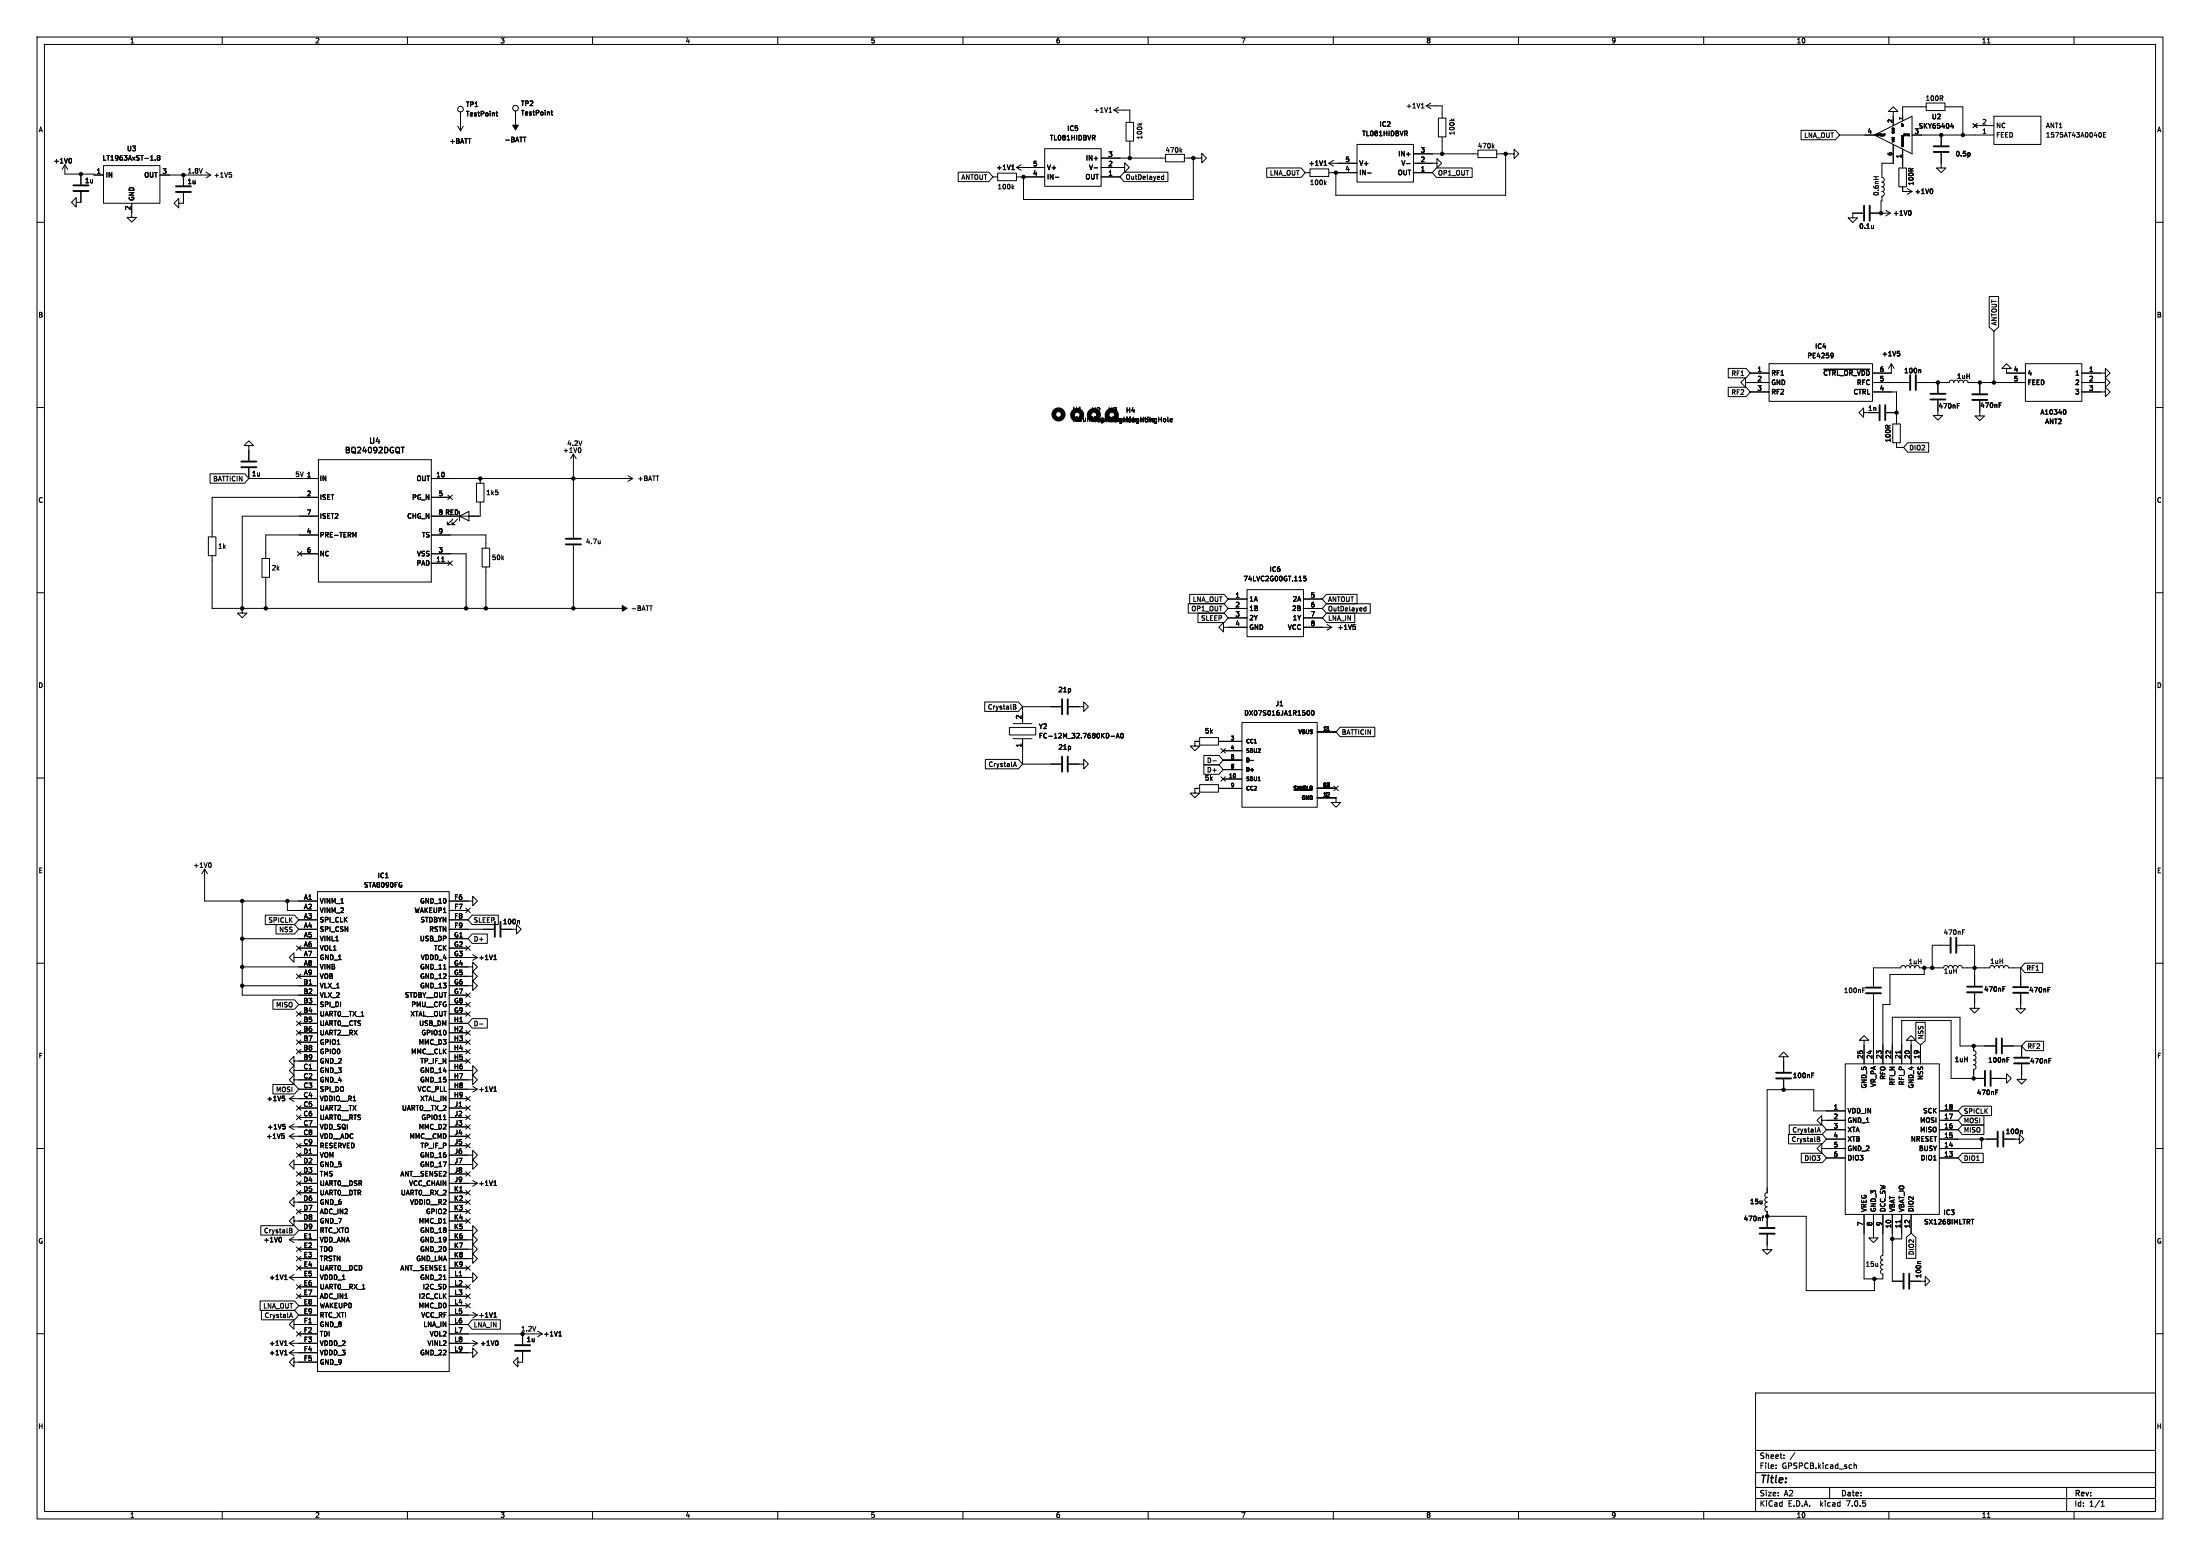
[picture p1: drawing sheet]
<svg xmlns="http://www.w3.org/2000/svg" width="594mm" height="420mm" viewBox="0 0 594 420" stroke-linecap="round" stroke-linejoin="round" font-family="sans-serif">
<g fill="none" stroke="#000" stroke-width=".27">
<path d="M10 10h574v400h-574zM12 12h570v396h-570zM60 10v2M110 10v2M160 10v2M210 10v2M260 10v2M310 10v2M360 10v2M410 10v2M460 10v2M510 10v2"/>
<path d="M536.6 11.6h.7M560 10v2M123.6 34l.7 1.3M124.3 30.2v5.1M125.1 34l-.8 1.3M133.9 30.5h.5M134.1 30v1.1l.3 .2M139.2 30v5.1M141.3 37h.7M148.8 30.2h.4M148.9 29.8v1.1l.3 .2M295.2 37.2l.5 .6"/>
<path d="M295.6 36.6v.5M299.4 30.3h.8M299.7 29.2l.1-.2v1.3M300.7 29.7h4.4v3.3M300.7 29.7l1.3 .8M302 29l-1.3 .7M304 33h2.1v5.1h-2.1zM305.1 38.1v4.6M307.5 33.2l.4 .5M308.3 33.2l-.5 .4M366.4 39h15.2v10.1h-15.2zM379.6 36l.4 .6"/>
<path d="M379.9 35.5v.4M383.8 29.2h.7M384 28.1l.1-.2v1.3M385.1 28.6l1.2 .7M385.1 28.6h4.3v3.3M386.3 27.8l-1.2 .8M388.4 31.9h2v5.1h-2zM389.4 37v4.5M391.8 32.1l.5 .5M392.6 32.1l-.5 .4M403.1 39.5l.3 .4M403.4 39.1l-.5 .5"/>
<path d="M486.3 35.2h9.3l1.1 1.2-1.1 1.3h-9.3zM496.7 36.4h9.4M506.1 36.4l10.2-5v10.1zM511.2 39v5.1h-3.1v3.8l.5 .2 .2 .4-.2 .5-.5 .1 .6 .5-.1 .6-.5 .2 .5 .2 .1 .6-.2 .3-.4 .2 .5 .2 .2 .4-.2 .5-.5 .2v1.2h-.2v3.3M511.2 30.1h1.2l-1.2-1.3-1.3 1.3h1.3v3.8M516.3 36.4h22.1M520.1 27.8h5v2h-5zM520.1 28.8h-6.4v3.8M524.1 36.4v2.8M525.1 28.8h4.9v7.6M526.7 34.2h.8M527.3 33.8v.8"/>
<path d="M532.7 33.3l1.2 1.2M533.3 33.9h5.1M533.9 33.3l-1.2 1.2M538.4 31.4h12.7v7.6h-12.7zM567.2 35.8l.2 .4-.2 .8M567.9 36.4h.5M568.5 35.8h-.6v1.2h.6M10 60h2M17.5 44.5l-.7 1.2M17.5 44.5v2.5h7.9v.2h2.5M17.5 44.5l.8 1.2M19.1 42.8l.2 .4-.2 .8"/>
<path d="M21.8 51.8v2.8h-1.2v1.3l-1.3-1.3 1.3-1.3v1.3M21.8 47v2.8M27.9 44.7h15.3v10.2h-15.3zM35.6 54.9v3.8h1.2l-1.2 1.2-1.3-1.2h1.3M41.9 43.1v.2M42.5 42.3l.2 .2M42.5 42.2v.1M42.5 42.2l.2-.2 .5 .2M42.7 42.5l-.2 .3 .2 .5 .5-.3-.3-.5M42.7 42.5h.2M43.2 47.2h13.7M43.2 42.2v.1"/>
<path d="M43.2 42.3l-.3 .2M49.5 52.1v2.8h-1.2v1.2l-1.3-1.2 1.3-1.3v1.3M49.5 47.2v2.8M55.6 46.5l1.3 .7M56.9 47.2l-1.3 .8M61.9 46.6h.6M62.3 47l.3 .3-.3 .5M258.7 46.5h8.3l1.1 1.3-1.1 1.2h-8.3zM268.1 47.8h1.3M269.4 46.7h5v2.1h-5zM273.2 45.8h.7M273.4 50.5l.4 .5"/>
<path d="M273.4 44.7l.1-.2v1.3M273.8 50.2l-.5 .4M274.4 47.8h7.7M274.4 45.2l1.3 .8M274.4 45.2h7.7M275.7 44.5l-1.3 .7M282.1 40.1h15.2v10.2h-15.2zM284.9 47.8h1M295.4 45.3h1M297.3 45.2h6.4v1.3l1.2-1.3-1.2-1.3v1.3M297.3 47.8h5.1M297.3 42.7h17.4"/>
<path d="M303.5 46.5h11.8v2.5h-11.8l-1.1-1.2zM313.7 48.3l.5 .1M314.2 47.2v1.2M314.2 47.6l-.5 .1M314.7 41.7h5.1v2h-5.1zM318.7 40.6l.4 .5M319.1 40.2l-.5 .5M319.8 42.7h4.7v1.2l1.3-1.2-1.3-1.3v1.3M322.2 42.7v11.1h-45.8v-6M342 45.3h9.3l1.1 1.3-1.1 1.3h-9.3zM352.4 46.6h1.3M353.7 45.6h5.1v2h-5.1z"/>
<path d="M357.5 44.6h.7M357.7 49.4l.4 .5M357.7 43.6l.1-.2v1.2M358.1 49l-.5 .5M358.8 46.6h7.6M358.8 44.1l1.2 .7M358.8 44.1h7.6M360 43.3l-1.2 .8M369.2 46.7h1M379.8 44.2h.9M381.6 44.1h6.4v1.2l1.3-1.2-1.3-1.3v1.3M381.6 46.6h5.1"/>
<path d="M381.6 41.5h17.4M387.8 45.3h9.7v2.6h-9.7l-1.1-1.3zM399 40.5h5.1v2h-5.1zM404.1 41.5h4.7v1.3l1.3-1.3-1.3-1.2v1.2M406.5 41.5v11.2h-45.8v-6.1M503 57.5h-2.7v1.3h-1.3l1.3 1.3 1.2-1.3h-1.2M505.1 57.5h5.3M505.9 47.7h1.3M506.5 47.7v.7M509.1 56.8l1.3 .7M510.4 57.5l-1.3 .8M512.7 45.3h2v5.1h-2z"/>
<path d="M513.7 40.3v5M513.7 50.4v1.3h2.6M515 50.9l1.3 .8M515.8 56.9l.2 .4-.2 .7M516.3 51.7l-1.3 .8M521.7 51.1l.2 .4-.2 .7M524.1 41.3v4h-1.2l1.2 1.3 1.3-1.3h-1.3M531.9 41.4v.6M582 60h2M466.6 99.4h4.9l1.1 1.3-1.1 1.3h-4.9zM477.6 98.2h28v10.1h-28zM492.4 99.7h12.5"/>
<path d="M494.8 95.3l.2 .3-.2 .9M495 95.9l-.2 .2M510.7 98.2l-.8 1.2M510.7 98.2v2.5h-5.1M510.7 98.2l.7 1.2M512.3 94.8h.6M512.7 95.3l.3 .2-.3 .6M518.4 99.8l.2 .2v.7M537.1 80h2.5v8.3l-1.2 1.1-1.3-1.1zM538.4 89.4v13.9M541.8 99.4h1.3l-1.3-1.2-1.3 1.2h1.3v1.3h5.1M546.9 98.2h15.2v10.1h-15.2z"/>
<path d="M10 110h2M315.4 113.8l.1 .1M315.9 113.4l.6-.1v-.2l-.4-.1-.2 .2 .1 .6h.5M466.6 104.5h4.9l1.1 1.3-1.1 1.3h-4.9zM471.3 103.3v-1.3l-1.3 1.3 1.3 1.2v-1.2h6.3M472.6 100.7h5M472.6 105.8h5M503.2 111.4v-1.3l-1.3 1.3 1.3 1.2v-1.2h4M505.6 103.3h9.9M505.6 105.8h6.5v8.6M509.3 111.4h2.8M511 114.4h2.1v5.1h-2.1z"/>
<path d="M512.1 119.5v1.3h1.9M515.1 119.5h5.7v2.5h-5.7l-1.1-1.2zM517.5 103.3h8.8l.2-.5 .4-.2 .5 .2 .2 .5 .1-.5 .5-.2 .4 .2 .2 .5 .2-.5 .5-.2 .4 .2 .2 .5 .2-.5 .4-.2 .5 .2 .2 .5h15.5M523.2 108.1v4h1.3l-1.3 1.3-1.2-1.3h1.2M523.2 103.3v2.7M528.5 108.9h.6M534.5 108.2v4.1h1.3l-1.3 1.2-1.2-1.2h1.2M534.5 103.3v2.9M539.8 108.7h.6M557.4 110.6a.68 .68 0 0 1 .4 .6 .68 .68 0 0 1-.4 .6M562.1 105.8h6.4v-1.3l1.2 1.3-1.2 1.3v-1.3M562.1 103.3h6.4v-1.3l1.2 1.3-1.2 1.2v-1.2"/>
<path d="M562.1 100.7h6.4v-1.3l1.2 1.3-1.2 1.3v-1.3M582 110h2M56.7 127.9h9.4l1.1 1.3-1.1 1.2h-9.4zM67.2 120.3h1.3l-1.3-1.3-1.3 1.3h1.3v4M67.2 129.2h18.8M67.2 126.4v2.8M86 139.3h-20.6v26.2h1.3l-1.3 1.3-1.3-1.3h1.3M86 124.1h30.5v33h-30.5zM86 134.2h-28.7v10.7M108.3 120.7h.9M116.5 129.2h54.3M116.5 134.2h5"/>
<path d="M116.5 139.3h5M120.9 133.6l1.2 1.2M122.1 133.6l-1.2 1.2M124.1 139.3l2.5-1.3v2.6zM124.1 138v2.6M128.7 130.4h2v5.1h-2zM129.7 135.5v3.8h-5.6M129.7 129.2v1.2M154.8 122.6l-.7 1.2M154.8 122.6v22.6M154.8 122.6l.8 1.2M156.7 121l.2 .6-.2 .5"/>
<path d="M169.5 128.4l1.3 .8M170.8 129.2l-1.3 .7M10 160h2M56.3 144.9h2v5.1h-2zM57.3 150v14.2h112M70.7 150.7h2.1v5.1h-2.1zM71.8 155.8v8.4M80.3 148.9l1.2 1.2M80.9 149.5h5.1M81.5 148.9l-1.2 1.2M86 144.4h-14.2v6.3M95.7 144.6l.4-.9v1.3"/>
<path d="M116.5 152h5M116.5 149.5h9.4v14.7M116.5 144.4h14.7v3.6M119.2 151.6h.8M120.9 151.4l1.2 1.2M122.1 151.4l-1.2 1.2M122.3 140.1l-1.5 1.5h.7h-.7v-.8M123.6 140.1l-1.6 1.5h.8h-.8v-.8M130.2 148h2v5h-2zM131.2 153v11.2M154.8 147.2v17M336.7 159.2h15.2v12.7h-15.2z"/>
<path d="M352.6 155.5h-.6l-.1 .6h.6l.1 .6h-.7M582 160h2M175.4 163.5h.7M320.8 162.9h9.7l1.1 1.3-1.1 1.3h-9.7zM321.2 160.4h9.3l1.1 1.3-1.1 1.3h-9.3zM323.5 165.5h7l1.1 1.3-1.1 1.2h-7zM330.4 169.3v1.3l-1.3-1.3 1.3-1.3v1.3h6.3M331.6 164.2h5.1M331.6 161.7h5.1M331.6 166.8h5.1M351.9 169.3h7.7M351.9 164.2h5.1"/>
<path d="M351.9 161.7h5.1M351.9 166.8h5.1M358.1 160.4h8.3v2.6h-8.3l-1.1-1.3zM358.1 163h11.9v2.5h-11.9l-1.1-1.3zM358.2 165.5h7.6v2.5h-7.6l-1.1-1.2zM358.3 168.6l1.3 .7M359.6 169.3l-1.3 .8M365.3 168.6h.6M365.8 169.1l.2 .3-.2 .5M368.3 164.8h.5M368.8 163.6v1.3M368.8 164.1l-.5 .1"/>
<path d="M265.9 189.5h9.1l1.1 1.3-1.1 1.2h-9.1zM272.5 196.3h7.2v2.1h-7.2zM273.6 199.4h5M273.6 195.3h5M273.6 190.8h.4M273.6 190.2l.6 .1 .1 .2-.3 .3M274 190.8l.3 .2v.3l-.7 .1M276.1 190.8v4.5M276.1 199.4v6.8M276.1 190.8h10.4M288.5 190.8h4.1v-1.3l1.3 1.3-1.3 1.2v-1.2M300 198.7h.9"/>
<path d="M301.4 199.2l.4-1.3 .4 1.3M301.5 198.8h.6M302.7 198.1l.2-.2a.62 .62 0 0 1 .4 .7 .62 .62 0 0 1-.6 .5l-.1-.4zM323.9 199.1h5.1v2h-5.1zM335.3 195h20.4v22.9h-20.4zM353.2 191.8a.68 .68 0 0 1 .4 .6 .68 .68 0 0 1-.4 .7M354.3 191.9l.1-.1a.62 .62 0 0 1 .4 .6 .62 .62 0 0 1-.5 .6l-.2-.4zM355.7 197.6h5M358.4 197.2h.6M361.8 196.3h9.4v2.5h-9.4l-1.1-1.2zM10 210h2M266.1 205h8.9l1.1 1.2-1.1 1.3h-8.9z"/>
<path d="M273.7 206.6h.6M274 205.6l.4 1.3M276.1 206.2h10.4M288.5 206.2h4.1v-1.2l1.3 1.2-1.3 1.3v-1.3M323.9 211.8h5.1v2h-5.1zM323.9 212.8h-1.3v1.3h1.3l-1.3 1.2-1.2-1.2h1.2M323.9 200.1h-1.3v1.3h1.3l-1.3 1.2-1.2-1.2h1.2M325 203.9h4.1l1.2 1.3-1.2 1.3h-4.1zM325 206.5h4.1l1.2 1.2-1.2 1.3h-4.1zM327.5 205.4h.9M329 212.8h6.3M329 200.1h6.3"/>
<path d="M329.6 202l1.3 1.3M329.6 209.7l1.3 1.2M330.3 210.3h5M330.3 202.6h5M330.3 205.2h5M330.3 207.7h5M330.9 202l-1.3 1.3M330.9 209.7l-1.3 1.2M337.7 205.3h.8M339.7 210.7h.6M355.7 215.3h5v1.3h1.3l-1.3 1.3-1.2-1.3h1.2M355.7 212.8h5"/>
<path d="M360.1 212.2l1.2 1.2M361.3 212.2l-1.2 1.2M582 210h2M55.2 234.6v8.6h30.5M55.2 234.6l-.7 1.2M55.2 234.6l.8 1.2M56.9 232.9l.1 .4-.1 .8M10 260h2M65.4 253.4h20.3M65.4 243.2v25.4h20.3M71.6 247h7.9l1.1 1.3-1.1 1.3h-7.9zM74.5 249.6h5l1.1 1.2-1.1 1.3h-5z"/>
<path d="M77.6 243.2v2.5h8.1M79.4 258.4v-1.2l-1.3 1.2 1.3 1.3v-1.3h6.3M80 255.3l1.3 1.2M80.6 250.8h5.1M80.6 248.3h5.1M80.6 255.9h5.1M81.3 255.3l-1.3 1.2M85.7 240.7h35.6v129.5h-35.6zM121.3 243.2h6.3v-1.3l1.3 1.3-1.3 1.3v-1.3M121.3 250.8h12M121.3 258.4h7.6M121.3 245.7h5.1"/>
<path d="M121.3 248.3h5.1M121.3 253.4h5.1M121.3 255.9h5.1M125.8 255.3l1.2 1.2M125.8 245.1l1.2 1.3M127 255.3l-1.2 1.2M127 245.1l-1.2 1.3M127.5 247h7v2.6h-7l-1.1-1.3zM127.5 252.1h4.1v2.5h-4.1l-1.1-1.2zM127.6 257.7l1.3 .7M128.9 258.4l-1.3 .8M133.3 259h.8"/>
<path d="M133.6 257.9l.1-.1v1.2M135.4 250.8h4v-1.2l1.3 1.2-1.3 1.3v-1.3M140.1 248.5l.2 .2v.7M526.4 255.1h-4.7v6.1M528.4 255.1h4.7v11M529.9 251h.6M546.7 260h4.8v2.5h-4.8l-1.1-1.3zM582 260h2M65.4 261h20.3M65.4 266.1h20.3M73.7 269.9h5.8l1.1 1.2-1.1 1.3h-5.8zM80 275.6l1.3 1.2"/>
<path d="M80 262.9l1.3 1.2M80 273.1l1.3 1.2M80 278.2l1.3 1.2M80.6 263.5h5.1M80.6 271.1h5.1M80.6 273.7h5.1M80.6 276.2h5.1M80.6 278.8h5.1M81.3 275.6l-1.3 1.2M81.3 262.9l-1.3 1.2M81.3 273.1l-1.3 1.2M81.3 278.2l-1.3 1.2"/>
<path d="M121.3 266.1h6.3v-1.3l1.3 1.3-1.3 1.2v-1.2M121.3 261h6.3v-1.3l1.3 1.3-1.3 1.3v-1.3M121.3 263.5h6.3v-1.2l1.3 1.2-1.3 1.3v-1.3M121.3 268.6h5.1M121.3 271.1h5.1M121.3 273.7h5.1M121.3 276.2h5.1M121.3 278.8h5.1M125.8 268l1.2 1.2M125.8 278.2l1.2 1.2M125.8 273.1l1.2 1.2M125.8 270.5l1.2 1.3"/>
<path d="M127 268l-1.2 1.2M127 270.5l-1.2 1.3M127 273.1l-1.2 1.2M127 278.2l-1.2 1.2M127.5 275h4.1v2.5h-4.1l-1.1-1.3zM129.5 276.4h.9M502.9 266.7h.6M505.8 268.4v18.7M517.3 276h2.5v5l-1.3 1.1-1.2-1.1zM519.6 261.2v1.8h-9.3v8.1h-1.9v16M533.1 268.1v4.1h1.3l-1.3 1.2-1.2-1.2h1.2M540.8 266.3h.6"/>
<path d="M545.6 261.2h-3.3l-.2-.4-.4-.2-.5 .2-.2 .4-.2-.4-.4-.2-.5 .2-.2 .4-.1-.4-.5-.2-.4 .2-.2 .4-.2-.4-.5-.2-.4 .2-.2 .4h-7.4l-.1-.4-.5-.2-.4 .2-.2 .4-.2-.4-.5-.2-.4 .2-.2 .4-.2-.4-.4-.2-.5 .2-.2 .4-.1-.4-.5-.2-.4 .2-.2 .4h-6.5l-.2-.4-.4-.2-.5 .2-.2 .4-.2-.4-.4-.2-.5 .2-.2 .4-.1-.4-.5-.2-.4 .2-.2 .4-.2-.4-.5-.2-.4 .2-.2 .4h-7.4v5.1M545.6 268.2v4.1h1.3l-1.3 1.3-1.3-1.3h1.3M545.6 261.2v5M552.9 266.5h.6M73.7 292.7h5.8l1.1 1.3-1.1 1.3h-5.8zM76.2 295.9h.6M76.7 296.3l.2 .3-.2 .5M78.1 296.5l1.3 .8M78.1 296.5h7.6M79.4 288.9v-1.2l-1.3 1.2 1.3 1.3v-1.3h6.3M79.4 286.4v-1.3l-1.3 1.3 1.3 1.3v-1.3h6.3M79.4 291.5v-1.3l-1.3 1.3 1.3 1.2v-1.2h6.3"/>
<path d="M79.4 295.8l-1.3 .7M80 298.5l1.3 1.2M80 280.7l1.3 1.2M80 283.2l1.3 1.3M80.6 294h5.1M80.6 281.3h5.1M80.6 283.8h5.1M80.6 299.1h5.1M81.3 298.5l-1.3 1.2M81.3 280.7l-1.3 1.2M81.3 283.2l-1.3 1.3M121.3 288.9h6.3v-1.2l1.3 1.2-1.3 1.3v-1.3"/>
<path d="M121.3 291.5h6.3v-1.3l1.3 1.3-1.3 1.2v-1.2M121.3 296.5h5.1M121.3 294h7.6M121.3 281.3h5.1M121.3 283.8h5.1M121.3 286.4h5.1M121.3 299.1h5.1M125.8 298.5l1.2 1.2M125.8 295.9l1.2 1.3M125.8 285.8l1.2 1.2M125.8 280.7l1.2 1.2M125.8 283.2l1.2 1.3"/>
<path d="M127 295.9l-1.2 1.3M127 280.7l-1.2 1.2M127 298.5l-1.2 1.2M127 285.8l-1.2 1.2M127 283.2l-1.2 1.3M127.6 293.2l1.3 .8M128.9 294l-1.3 .8M133.3 294.6h.8M133.6 293.5l.1-.2v1.3M481.6 285.2h1.3l-1.3-1.2-1.3 1.2h1.3v4.1M481.6 291.3v2.8M489.1 289.6h.7"/>
<path d="M498.2 287.1h25.4v40.7h-25.4zM498.2 299.8h-8.5v-5.7h-12.6v27.8l-.4 .2-.2 .5 .2 .4 .4 .2-.4 .2-.2 .4 .2 .5 .4 .2-.4 .2-.2 .4 .2 .5 .4 .2-.4 .1-.2 .5 .2 .4 .4 .2v4.2M503.3 280.8h1.3l-1.3-1.3-1.3 1.3h1.3v6.3M513 283.6v.8M513.5 287.1v-11.6h13.3v15.6h8.9M516 280.8h1.3l-1.3-1.3-1.3 1.3h1.3v6.3M518.5 282.1v5M523.6 299.8h5.1M529.8 298.6h7.9v2.5h-7.9l-1.1-1.3zM532.9 282.3v1.3l.4 .2 .2 .4-.2 .5-.4 .2 .4 .1 .2 .5-.2 .4-.4 .2 .4 .2 .2 .5-.2 .4-.4 .2 .4 .2 .2 .4-.2 .5-.4 .2v2.4M537.7 291.1h4.1v-1.3l1.3 1.3-1.3 1.3v-1.3M538.7 282.3h-9.5v-7.7h-18.3v12.5"/>
<path d="M538.8 294.2h.7M540.8 282.3h5M541.9 285.4h.6M545.8 287.3v4h1.3l-1.3 1.3-1.2-1.3h1.2M545.8 282.3v2.9M547 281.1h4.8v2.5h-4.8l-1.2-1.3zM553.2 285.7h.6M10 310h2M76.1 306h.6M76.4 303.5h.6M76.5 306.5l.3 .2-.3 .6M76.8 304l.2 .2-.2 .5"/>
<path d="M78.1 304.2l1.3 .7M78.1 304.2h7.6M78.1 306.7l1.3 .8M78.1 306.7h7.6M79.4 314.3v-1.2l-1.3 1.2 1.3 1.3v-1.3h6.3M79.4 303.4l-1.3 .8M79.4 305.9l-1.3 .8M80 308.6l1.3 1.3M80 316.3l1.3 1.2M80 318.8l1.3 1.2M80 311.2l1.3 1.2M80 301l1.3 1.2"/>
<path d="M80.6 301.6h5.1M80.6 309.2h5.1M80.6 311.8h5.1M80.6 316.9h5.1M80.6 319.4h5.1M81.3 301l-1.3 1.2M81.3 308.6l-1.3 1.3M81.3 316.3l-1.3 1.2M81.3 318.8l-1.3 1.2M81.3 311.2l-1.3 1.2M119.7 302.2h.7M121.3 311.8h6.3v-1.3l1.3 1.3-1.3 1.3v-1.3"/>
<path d="M121.3 314.3h6.3v-1.2l1.3 1.2-1.3 1.3v-1.3M121.3 304.2h5.1M121.3 306.7h5.1M121.3 301.6h5.1M121.3 309.2h5.1M121.3 316.9h5.1M121.3 319.4h7.6M125.8 301l1.2 1.2M125.8 316.3l1.2 1.2M125.8 308.6l1.2 1.3M125.8 303.6l1.2 1.2M125.8 306.1l1.2 1.2"/>
<path d="M127 303.6l-1.2 1.2M127 301l-1.2 1.2M127 316.3l-1.2 1.2M127 308.6l-1.2 1.3M127 306.1l-1.2 1.2M127.6 318.6l1.3 .8M128.9 319.4l-1.3 .8M133.3 320h.8M133.6 318.9l.1-.2v1.3M482.9 306.2h9.1l1.1 1.3-1.1 1.2h-9.1zM483.1 303.7h8.9l1.1 1.2-1.1 1.3h-8.9zM486.4 311.3h5.6l1.1 1.2-1.1 1.3h-5.6z"/>
<path d="M490.6 307.5h.5M490.6 306.9l.6 .1 .1 .2-.2 .3M490.8 305.2h.6M491.1 307.5l.3 .2-.1 .3-.7 .1M491.1 304.3l.4 1.3M491.9 302.4v-1.3l-1.3 1.3 1.3 1.3v-1.3h6.3M491.9 310v-1.3l-1.3 1.3 1.3 1.3v-1.3h6.3M493.1 312.5h5.1M493.1 307.5h5.1M493.1 304.9h5.1M523.6 312.5h5.1M523.6 307.5h15.5"/>
<path d="M523.6 304.9h5.1M523.6 302.4h5.1M529.8 303.7h5.9v2.5h-5.9l-1.1-1.3zM529.8 301.1h5.9v2.6h-5.9l-1.1-1.3zM529.8 311.3h5.7v2.5h-5.7l-1.1-1.3zM535.1 307.5v2.5h-11.5M541.1 307.5h4.1v-1.3l1.3 1.3-1.3 1.2v-1.2M545.8 305.2l.2 .1v.7M582 310h2M70.4 330.8h9.1l1.1 1.3-1.1 1.3h-9.1zM75.8 334l.2 .4-.2 .8M78.1 334.6l1.3 .8"/>
<path d="M78.1 334.6h7.6M78.1 332.1h.5M78.1 331.5l.7 .1v.3l-.2 .2M78.6 332.1l.3 .3-.1 .3-.7 .1M79.4 324.5v-1.3l-1.3 1.3 1.3 1.3v-1.3h6.3M79.4 329.6v-1.3l-1.3 1.3 1.3 1.2v-1.2h6.3M79.4 333.9l-1.3 .7M80 339.1l1.3 1.2M80 336.6l1.3 1.2M80 326.4l1.3 1.2M80 321.3l1.3 1.3M80.6 321.9h5.1"/>
<path d="M80.6 327h5.1M80.6 332.1h5.1M80.6 337.2h5.1M80.6 339.7h5.1M81.3 339.1l-1.3 1.2M81.3 336.6l-1.3 1.2M81.3 326.4l-1.3 1.2M81.3 321.3l-1.3 1.3M121.3 334.6h6.3v-1.2l1.3 1.2-1.3 1.3v-1.3M121.3 339.7h6.3v-1.2l1.3 1.2-1.3 1.3v-1.3M121.3 337.2h6.3v-1.3l1.3 1.3-1.3 1.3v-1.3M121.3 332.1h6.3v-1.3l1.3 1.3-1.3 1.3v-1.3"/>
<path d="M121.3 321.9h5.1M121.3 324.5h5.1M121.3 327h5.1M121.3 329.6h5.1M125.8 323.9l1.2 1.2M125.8 329l1.2 1.2M125.8 321.3l1.2 1.3M125.8 326.4l1.2 1.2M127 323.9l-1.2 1.2M127 329l-1.2 1.2M127 321.3l-1.2 1.3M127 326.4l-1.2 1.2"/>
<path d="M475.7 328.7h.5M476.2 328.2l-.3 .2v1.1M477.1 333.2v4.1h1.3l-1.3 1.3-1.2-1.3h1.2M477.1 328.3h10.6v20.1h18.4v-3.2M503.3 327.8v17.4h5.1v-1.3l-.5-.2-.2-.4 .2-.5 .5-.2-.5-.1-.2-.5 .2-.4 .5-.2-.5-.2-.2-.5 .2-.4 .5-.2-.5-.2-.2-.4 .2-.5 .5-.2v-11M505.8 327.8v6.3h1.3l-1.3 1.3-1.2-1.3h1.2M510.9 327.8v18h2.8M513 329.4v.7M513.5 327.8v6.6h-2.6M514.7 334l1.3-1.1 1.3 1.1v5.6h-2.6zM516 327.8v5.1M532.2 329.1h.7"/>
<path d="M70.2 351.2h9.3l1.1 1.2-1.1 1.3h-9.3zM70.6 353.7h8.9l1.1 1.3-1.1 1.2h-8.9zM76.8 345.4h.7M77.1 344.3l.1-.2v1.3M78.1 344.8l1.3 .8M78.1 344.8h7.6M78.3 355.3h.6M78.6 354.4l.4 1.2M79.4 357.5v-1.3l-1.3 1.3 1.3 1.3v-1.3h6.3M79.4 344l-1.3 .8M80 349.3l1.3 1.2M80 359.4l1.3 1.3"/>
<path d="M80 341.7l1.3 1.2M80 346.7l1.3 1.3M80.6 342.3h5.1M80.6 347.3h5.1M80.6 349.9h5.1M80.6 352.4h5.1M80.6 355h5.1M81.3 349.3l-1.3 1.2M81.3 359.4l-1.3 1.3M81.3 346.7l-1.3 1.3M81.3 341.7l-1.3 1.2M121.3 344.8h6.3v-1.3l1.3 1.3-1.3 1.3v-1.3"/>
<path d="M121.3 342.3h5.1M121.3 347.3h5.1M121.3 349.9h5.1M121.3 352.4h5.1M121.3 355h7.6M121.3 357.5h5.1M125.8 351.8l1.2 1.2M125.8 346.7l1.2 1.3M125.8 341.7l1.2 1.2M125.8 349.3l1.2 1.2M127 351.8l-1.2 1.2M127 346.7l-1.2 1.3"/>
<path d="M127 341.7l-1.2 1.2M127 349.3l-1.2 1.2M127.5 356.2h7.6v2.6h-7.6l-1.1-1.3zM127.6 354.2l1.3 .8M128.9 355l-1.3 .7M133.3 355.5h.8M133.6 354.5l.1-.2v1.2M145.2 359.3l1.2 .7M151.1 359.5l.1-.1v1.2M515.7 345.8h4.1v-1.2l1.3 1.2-1.3 1.3v-1.3M518.6 340.5h-.7l-.1 .2M10 360h2"/>
<path d="M76.8 365.7h.7M76.8 363.2h.7M77.1 362.1l.1-.2v1.3M77.1 364.6l.1-.2v1.3M78.1 362.6h7.6M78.1 365.1h7.6M78.1 365.1l1.3 .8M78.1 362.6l1.3 .7M79.4 367.7v-1.3l-1.3 1.3 1.3 1.2v-1.2h6.3M79.4 364.4l-1.3 .7M79.4 361.8l-1.3 .8M80.6 360h5.1"/>
<path d="M121.3 365.1h6.3v-1.2l1.3 1.2-1.3 1.3v-1.3M121.3 360h19.8v2.8M121.3 362.6h7.6M127.6 361.8l1.3 .8M128.9 362.6l-1.3 .7M134.3 362l.2 .4-.2 .7M141.1 364.9v2.8h-1.3v1.2l-1.2-1.2 1.2-1.3v1.3M143.9 360h2.5M146.4 360l-1.2 .8M150.9 360.6h.7M474 376h108v32h-108zM582 360h2"/>
<path d="M474 397.5h108M474 391.5h108M479.5 396.2v.2M479.5 395.4v.2M481.7 393.5v.2M481.7 392.7v.2M484.6 392.1l-1.3 1.9M500.6 394.9v1.5M500.6 395.5l.6-.1v1M60 408v2M110 408v2M160 408v2"/>
<path d="M210 408v2M260 408v2M310 408v2M360 408v2M410 408v2M460 408v2M474 404.5h108M474 401.5h108M494 401.5v3M510 408v2M536.6 409.6h.7M558 401.5v6.5"/>
<path d="M560 408v2M567.3 406.6h.9M567.3 405.5l.4-.4v1.5"/>
<circle cx="124.3" cy="29.5" r=".76"/>
<circle cx="139.2" cy="29.2" r=".76"/>
</g>
<g fill="none" stroke="#000" stroke-width=".51">
<path d="M522.1 39.5h4.1M19.8 51.6h4.1M19.8 50h4.1M47.5 51.8h4.1M47.5 50.3h4.1M503.3 55.5v4.1M504.8 55.5v4.1M522.1 41h4.1M507.5 109.3v4.1M509 109.3v4.1M515.7 101.2v4.1M517.3 101.2v4.1"/>
<path d="M521.2 107.8h4.1M521.2 106.3h4.1M532.5 108h4.1M532.5 106.4h4.1M65.2 126.1h4M65.2 124.6h4M152.8 145.4h4M152.8 146.9h4M286.8 188.7v4.1M288.3 188.7v4.1M286.8 204.2v4.1M288.3 204.2v4.1"/>
<path d="M133.6 248.8v4.1M135.1 248.8v4.1M526.7 253.1v4.1M528.2 253.1v4.1M503.8 266.6h4.1M503.8 268.1h4.1M531.1 266.3h4.1M531.1 267.8h4.1M543.6 266.4h4M543.6 268h4M479.6 289.6h4M479.6 291.1h4"/>
<path d="M535.9 289.1v4M537.5 289.1v4M539 280.3v4.1M540.5 280.3v4.1M543.8 287h4.1M543.8 285.5h4.1M539.4 305.4v4.1M540.9 305.4v4.1M475.1 333h4.1M475.1 331.5h4.1M514 343.8v4.1M515.5 343.8v4.1"/>
<path d="M139.1 364.6h4M139.1 363.1h4"/>
</g>
<g fill="none" stroke="#000" stroke-width="1.3">
<circle cx="285.8" cy="111.9" r="1.27"/>
<circle cx="290.8" cy="112" r="1.27"/>
<circle cx="295.4" cy="112" r="1.27"/>
<circle cx="300.2" cy="112" r="1.27"/>
</g>
<g fill="#000" stroke="#000" stroke-width=".27">
<path d="M138.4 33.8h1.6l-.8 1.3zM168 163.4l1.3 .8-1.3 .8z"/>
<circle cx="524.1" cy="36.4" r=".46"/>
<circle cx="530" cy="36.4" r=".46"/>
<circle cx="21.8" cy="47" r=".46"/>
<circle cx="49.5" cy="47.2" r=".46"/>
<circle cx="276.4" cy="47.8" r=".46"/>
<circle cx="305.1" cy="42.7" r=".46"/>
<circle cx="322.2" cy="42.7" r=".46"/>
<circle cx="360.7" cy="46.6" r=".46"/>
<circle cx="389.4" cy="41.5" r=".46"/>
<circle cx="406.5" cy="41.5" r=".46"/>
<circle cx="507.9" cy="57.5" r=".46"/>
<circle cx="512.1" cy="111.4" r=".46"/>
<circle cx="523.2" cy="103.3" r=".46"/>
<circle cx="534.5" cy="103.3" r=".46"/>
<circle cx="538.4" cy="103.3" r=".46"/>
<circle cx="129.7" cy="129.2" r=".46"/>
<circle cx="154.8" cy="129.2" r=".46"/>
<circle cx="65.4" cy="164.2" r=".46"/>
<circle cx="71.8" cy="164.2" r=".46"/>
<circle cx="125.9" cy="164.2" r=".46"/>
<circle cx="131.2" cy="164.2" r=".46"/>
<circle cx="154.8" cy="164.2" r=".46"/>
<circle cx="65.4" cy="243.2" r=".46"/>
<circle cx="65.4" cy="253.4" r=".46"/>
<circle cx="77.6" cy="243.2" r=".46"/>
<circle cx="65.4" cy="266.1" r=".46"/>
<circle cx="65.4" cy="261" r=".46"/>
<circle cx="519.6" cy="261.2" r=".46"/>
<circle cx="521.7" cy="261.2" r=".46"/>
<circle cx="533.1" cy="261.2" r=".46"/>
<circle cx="481.6" cy="294.1" r=".46"/>
<circle cx="532.9" cy="291.1" r=".46"/>
<circle cx="532.9" cy="282.3" r=".46"/>
<circle cx="535.1" cy="307.5" r=".46"/>
<circle cx="477.1" cy="328.3" r=".46"/>
<circle cx="510.9" cy="334.4" r=".46"/>
<circle cx="506.1" cy="345.2" r=".46"/>
<circle cx="141.1" cy="360" r=".46"/>
</g>
<text font-size="2.8" x="475" y="400.8">Title:</text>
<g font-size="2.1">
<text x="99.7" y="120">U4</text>
<text x="93.1" y="122.5">BQ24092DGQT</text>
<text x="475" y="393.9">Sheet:</text>
<text x="475" y="396.6">File:</text>
<text x="481" y="396.6">GPSPCB.kicad_sch</text>
<text x="475" y="406.8">KiCad</text>
<text x="475" y="404">Size:</text>
<text x="481.6" y="404">A2</text>
<text x="482.7" y="406.8">E.D.A.</text>
<text x="491.4" y="406.8">kicad</text>
<text x="497" y="404">Date:</text>
<text x="498.5" y="406.8">7.0.5</text>
<text x="560" y="404.2">Rev:</text>
<text x="560" y="406.8">Id:</text>
<text x="564" y="406.8">1/1</text>
</g>
<g font-size="1.8">
<text x="35" y="11.8">1</text>
<text x="85" y="11.8">2</text>
<text x="135" y="11.8">3</text>
<text x="185" y="11.8">4</text>
<text x="235" y="11.8">5</text>
<text x="285" y="11.8">6</text>
<text x="335" y="11.8">7</text>
<text x="385" y="11.8">8</text>
<text x="435" y="11.8">9</text>
<text x="485" y="11.8">10</text>
<text x="535" y="11.8">11</text>
<text x="125.7" y="29">TP1</text>
<text x="140.6" y="28.8">TP2</text>
<text x="379.6" y="29.4">+1V1</text>
<text x="519.9" y="27.4">100R</text>
<text x="10.4" y="35.8">A</text>
<text x="125.7" y="31.6">TestPoint</text>
<text x="140.6" y="31.3">TestPoint</text>
<text x="288.1" y="35.5">IC5</text>
<text x="295.3" y="30.5">+1V1</text>
<text x="372.4" y="34.4">IC2</text>
<text x="518" y="34.9">SKY65404</text>
<text x="521.5" y="32.3">U2</text>
<text x="535.1" y="33.7">2</text>
<text x="538.9" y="34.7">NC</text>
<text x="552.3" y="34.7">ANT1</text>
<text x="582.4" y="35.8">A</text>
<text x="34.2" y="41">U3</text>
<text x="121.3" y="38.9">+BATT</text>
<text x="136.2" y="38.5">-BATT</text>
<text x="283.4" y="38">TL081HIDBVR</text>
<text x="308.5" y="37.7" transform="rotate(-90 308.5 37.7)">100k</text>
<text x="314.6" y="41.3">470k</text>
<text x="367.7" y="36.9">TL081HIDBVR</text>
<text x="383.5" y="41.3">3</text>
<text x="392.9" y="36.6" transform="rotate(-90 392.9 36.6)">100k</text>
<text x="398.9" y="40.2">470k</text>
<text x="487.1" y="37.4">LNA_OUT</text>
<text x="504.2" y="36.2">4</text>
<text x="516.9" y="36.2">3</text>
<text x="535.1" y="36.2">1</text>
<text x="538.9" y="37.3">FEED</text>
<text x="552.3" y="37.3">1575AT43A0040E</text>
<text x="14.4" y="44.3">+1V0</text>
<text x="26" y="47">1</text>
<text x="27.6" y="43.5">LT1963AxST-1.8</text>
<text x="43.8" y="47">3</text>
<text x="50.5" y="46.9">1.8V</text>
<text x="269" y="46">+1V1</text>
<text x="278.9" y="47.5">4</text>
<text x="278.9" y="45">5</text>
<text x="282.6" y="46">V+</text>
<text x="293.2" y="43.5">IN+</text>
<text x="294" y="46">V-</text>
<text x="299.2" y="47.5">1</text>
<text x="299.2" y="45">2</text>
<text x="299.2" y="42.4">3</text>
<text x="342.8" y="47.5">LNA_OUT</text>
<text x="353.3" y="44.9">+1V1</text>
<text x="363.2" y="46.4">4</text>
<text x="363.2" y="43.8">5</text>
<text x="366.9" y="47.4">IN-</text>
<text x="366.9" y="44.9">V+</text>
<text x="377.4" y="47.4">OUT</text>
<text x="377.5" y="42.4">IN+</text>
<text x="378.3" y="44.9">V-</text>
<text x="383.5" y="46.4">1</text>
<text x="383.5" y="43.8">2</text>
<text x="388.1" y="47.5">OP1_OUT</text>
<text x="513.5" y="42.8" transform="rotate(-90 513.5 42.8)">1</text>
<text x="527.9" y="42.4">0.5p</text>
<text x="22.9" y="49.6">1u</text>
<text x="28.4" y="48.1">IN</text>
<text x="38.9" y="48.1">OUT</text>
<text x="50.6" y="49.8">1u</text>
<text x="57.7" y="48.1">+1V5</text>
<text x="259.5" y="48.7">ANTOUT</text>
<text x="269.3" y="51.2">100k</text>
<text x="282.6" y="48.6">IN-</text>
<text x="293" y="48.6">OUT</text>
<text x="303.8" y="48.7">OutDelayed</text>
<text x="353.6" y="50.1">100k</text>
<text x="507.4" y="53" transform="rotate(-90 507.4 53)">0.6nH</text>
<text x="516.8" y="50.2" transform="rotate(-90 516.8 50.2)">100R</text>
<text x="517" y="52.5">+1V0</text>
<text x="35.3" y="56.8" transform="rotate(-90 35.3 56.8)">2</text>
<text x="36.4" y="54.4" transform="rotate(-90 36.4 54.4)">GND</text>
<text x="511.1" y="58.4">+1V0</text>
<text x="501.9" y="61.9">0.1u</text>
<text x="10.3" y="85.8">B</text>
<text x="539.3" y="88" transform="rotate(-90 539.3 88)">ANTOUT</text>
<text x="582.3" y="85.8">B</text>
<text x="490" y="94.3">IC4</text>
<text x="467.4" y="101.6">RF1</text>
<text x="474.4" y="100.5">1</text>
<text x="478.2" y="101.5">RF1</text>
<text x="487.9" y="96.8">PE4259</text>
<text x="492.3" y="101.5">~{CTRL_OR_VDD}</text>
<text x="507.5" y="100.5">6</text>
<text x="508.1" y="96.3">+1V5</text>
<text x="514.1" y="100.9">100n</text>
<text x="543.7" y="100.5">4</text>
<text x="547.4" y="101.5">4</text>
<text x="560.3" y="101.5">1</text>
<text x="564" y="100.5">1</text>
<text x="467.4" y="106.7">RF2</text>
<text x="474.4" y="103">2</text>
<text x="474.4" y="105.5">3</text>
<text x="478.2" y="104.1">GND</text>
<text x="478.2" y="106.6">RF2</text>
<text x="500.4" y="106.6">CTRL</text>
<text x="501.3" y="104.1">RFC</text>
<text x="507.5" y="105.5">4</text>
<text x="507.5" y="103">5</text>
<text x="528.3" y="102.4">1uH</text>
<text x="543.7" y="103">5</text>
<text x="547.4" y="104.1">FEED</text>
<text x="560.3" y="104.1">2</text>
<text x="560.3" y="106.6">3</text>
<text x="564" y="103">2</text>
<text x="564" y="105.5">3</text>
<text x="289.6" y="111.4">H1</text>
<text x="289.6" y="114">MountingHole</text>
<text x="294.6" y="111.6">H2</text>
<text x="299.1" y="111.6">H3</text>
<text x="303.9" y="111.6">H4</text>
<text x="504.3" y="111.1">1n</text>
<text x="523.3" y="110.4">470nF</text>
<text x="534.6" y="110.2">470nF</text>
<text x="550.8" y="112.1">A10340</text>
<text x="294.6" y="114.1">MountingHole</text>
<text x="299.1" y="114.1">MountingHole</text>
<text x="303.9" y="114.1">MountingHole</text>
<text x="510.6" y="119.5" transform="rotate(-90 510.6 119.5)">100R</text>
<text x="552.1" y="114.6">ANT2</text>
<text x="152" y="122.4">+1V0</text>
<text x="153" y="120.4">4.2V</text>
<text x="515.4" y="121.7">DIO2</text>
<text x="57.5" y="130.1">BATTICIN</text>
<text x="68" y="128.7">1u</text>
<text x="79.6" y="128.8">5V 1</text>
<text x="82.8" y="128.9">1</text>
<text x="86.2" y="130">IN</text>
<text x="112.4" y="130">OUT</text>
<text x="117.7" y="128.9">10</text>
<text x="172.1" y="130">+BATT</text>
<text x="10.3" y="135.8">C</text>
<text x="82.8" y="134">2</text>
<text x="86.2" y="135.1">ISET</text>
<text x="111.2" y="135.1">PG_N</text>
<text x="118.3" y="134">5</text>
<text x="131.2" y="133.8">1k5</text>
<text x="582.3" y="135.8">C</text>
<text x="82.8" y="139.1">7</text>
<text x="86.2" y="140.1">ISET2</text>
<text x="109.9" y="140.1">CHG_N</text>
<text x="118.3" y="139.1">8 RED</text>
<text x="58.8" y="148.3">1k</text>
<text x="82.8" y="144.1">4</text>
<text x="82.8" y="149.2">6</text>
<text x="86.2" y="145.2">PRE-TERM</text>
<text x="113.9" y="145.2">TS</text>
<text x="118.3" y="149.2">3</text>
<text x="118.3" y="144.1">9</text>
<text x="158.1" y="147">4.7u</text>
<text x="73.3" y="154.1">2k</text>
<text x="86.2" y="150.3">NC</text>
<text x="112.4" y="152.8">PAD</text>
<text x="112.6" y="150.3">VSS</text>
<text x="117.7" y="151.8">11</text>
<text x="132.7" y="151.3">50k</text>
<text x="342.7" y="154.5">IC6</text>
<text x="333.5" y="161.4">1</text>
<text x="335.7" y="157">74LVC2G00GT,115</text>
<text x="353.8" y="161.4">5</text>
<text x="170.3" y="165">-BATT</text>
<text x="321.6" y="165.1">OP1_OUT</text>
<text x="322" y="162.6">LNA_OUT</text>
<text x="324.3" y="167.7">SLEEP</text>
<text x="333.5" y="164">2</text>
<text x="333.5" y="166.5">3</text>
<text x="337.2" y="162.5">1A</text>
<text x="337.2" y="165.1">1B</text>
<text x="337.2" y="167.6">2Y</text>
<text x="348.8" y="165.1">2B</text>
<text x="349" y="162.5">2A</text>
<text x="349" y="167.6">1Y</text>
<text x="353.8" y="164">6</text>
<text x="353.8" y="166.5">7</text>
<text x="358.5" y="162.6">ANTOUT</text>
<text x="358.5" y="165.2">OutDelayed</text>
<text x="358.5" y="167.7">LNA_IN</text>
<text x="333.5" y="169.1">4</text>
<text x="337.2" y="170.1">GND</text>
<text x="347.7" y="170.1">VCC</text>
<text x="353.8" y="169.1">8</text>
<text x="361.1" y="170.1">+1V5</text>
<text x="10.3" y="185.8">D</text>
<text x="582.3" y="185.8">D</text>
<text x="266.7" y="191.7">CrystalB</text>
<text x="285.7" y="187">21p</text>
<text x="344.3" y="190.8">J1</text>
<text x="275.8" y="194.2" transform="rotate(-90 275.8 194.2)">2</text>
<text x="280.4" y="196.9">Y2</text>
<text x="335.9" y="193.3">DX07S016JA1R1500</text>
<text x="275.8" y="201.8" transform="rotate(-90 275.8 201.8)">1</text>
<text x="280.4" y="199.5">FC-12M_32.7680KD-A0</text>
<text x="285.7" y="202.5">21p</text>
<text x="325.3" y="198.1">5k</text>
<text x="362.2" y="198.5">BATTICIN</text>
<text x="266.9" y="207.2">CrystalA</text>
<text x="325.9" y="206.1">D-</text>
<text x="325.9" y="208.6">D+</text>
<text x="325.3" y="210.8">5k</text>
<text x="10.4" y="235.8">E</text>
<text x="52.1" y="234.4">+1V0</text>
<text x="98.2" y="239.7">STA8090FG</text>
<text x="101.9" y="237.2">IC1</text>
<text x="582.4" y="235.8">E</text>
<text x="82" y="243">A1</text>
<text x="82" y="245.5">A2</text>
<text x="86.2" y="244">VINM_1</text>
<text x="113.4" y="244">GND_10</text>
<text x="122.6" y="243">F6</text>
<text x="122.6" y="245.5">F7</text>
<text x="72.4" y="249.2">SPICLK</text>
<text x="75.3" y="251.7">NSS</text>
<text x="82" y="248">A3</text>
<text x="82" y="250.6">A4</text>
<text x="86.2" y="246.6">VINM_2</text>
<text x="86.2" y="249.1">SPI_CLK</text>
<text x="86.2" y="251.7">SPI_CSN</text>
<text x="111.9" y="246.6">WAKEUP1</text>
<text x="113.5" y="249.1">STDBYN</text>
<text x="115.9" y="251.7">RSTN</text>
<text x="122.6" y="248">F8</text>
<text x="122.6" y="250.6">F9</text>
<text x="127.8" y="249.2">SLEEP</text>
<text x="135.7" y="249.6">100n</text>
<text x="82" y="253.1">A5</text>
<text x="82" y="255.7">A6</text>
<text x="86.2" y="254.2">VINL1</text>
<text x="86.2" y="256.7">VOL1</text>
<text x="113.3" y="254.2">USB_DP</text>
<text x="117.1" y="256.7">TCK</text>
<text x="122.5" y="253.1">G1</text>
<text x="122.5" y="255.7">G2</text>
<text x="127.8" y="254.3">D+</text>
<text x="524.7" y="252.5">470nF</text>
<text x="82" y="258.2">A7</text>
<text x="82" y="260.7">A8</text>
<text x="82" y="263.3">A9</text>
<text x="86.2" y="259.3">GND_1</text>
<text x="86.2" y="261.8">VINB</text>
<text x="113.4" y="261.8">GND_11</text>
<text x="113.6" y="259.3">VDDD_4</text>
<text x="122.5" y="258.2">G3</text>
<text x="122.5" y="260.7">G4</text>
<text x="122.5" y="263.3">G5</text>
<text x="129.2" y="259.3">+1V1</text>
<text x="515.2" y="260.4">1uH</text>
<text x="524.8" y="263">1uH</text>
<text x="537.3" y="260.3">1uH</text>
<text x="547" y="262.2">RF1</text>
<text x="81.9" y="265.8">B1</text>
<text x="81.9" y="268.4">B2</text>
<text x="86.2" y="264.4">VOB</text>
<text x="86.2" y="266.9">VLX_1</text>
<text x="86.2" y="269.4">VLX_2</text>
<text x="109.3" y="269.4">STDBY__OUT</text>
<text x="113.4" y="264.4">GND_12</text>
<text x="113.4" y="266.9">GND_13</text>
<text x="122.5" y="265.8">G6</text>
<text x="122.5" y="268.4">G7</text>
<text x="497.8" y="268.2">100nF</text>
<text x="535.6" y="267.8">470nF</text>
<text x="547.8" y="268">470nF</text>
<text x="74.5" y="272.1">MISO</text>
<text x="81.9" y="270.9">B3</text>
<text x="81.9" y="273.4">B4</text>
<text x="81.9" y="276">B5</text>
<text x="86.2" y="272">SPI_DI</text>
<text x="86.2" y="274.5">UART0__TX_1</text>
<text x="110.8" y="274.5">XTAL__OUT</text>
<text x="111" y="272">PMU__CFG</text>
<text x="122.5" y="276">H1</text>
<text x="122.5" y="270.9">G8</text>
<text x="122.5" y="273.4">G9</text>
<text x="81.9" y="278.5">B6</text>
<text x="81.9" y="281.1">B7</text>
<text x="86.2" y="277.1">UART0__CTS</text>
<text x="86.2" y="279.6">UART2__RX</text>
<text x="113.2" y="277.1">USB_DM</text>
<text x="113.8" y="279.6">GPIO10</text>
<text x="122.5" y="278.5">H2</text>
<text x="122.5" y="281.1">H3</text>
<text x="127.8" y="277.1">D-</text>
<text x="519.5" y="280.6" transform="rotate(-90 519.5 280.6)">NSS</text>
<text x="10.4" y="285.8">F</text>
<text x="81.9" y="283.6">B8</text>
<text x="81.9" y="286.1">B9</text>
<text x="86.2" y="282.1">GPIO1</text>
<text x="86.2" y="284.7">GPIO0</text>
<text x="86.2" y="287.2">GND_2</text>
<text x="111" y="284.7">MMC__CLK</text>
<text x="113" y="282.1">MMC_D3</text>
<text x="113.5" y="287.2">TP_IF_N</text>
<text x="122.5" y="283.6">H4</text>
<text x="122.5" y="286.1">H5</text>
<text x="503" y="285.9" transform="rotate(-90 503 285.9)">25</text>
<text x="505.6" y="285.9" transform="rotate(-90 505.6 285.9)">24</text>
<text x="508.1" y="285.9" transform="rotate(-90 508.1 285.9)">23</text>
<text x="510.7" y="285.9" transform="rotate(-90 510.7 285.9)">22</text>
<text x="513.2" y="285.9" transform="rotate(-90 513.2 285.9)">21</text>
<text x="515.7" y="285.9" transform="rotate(-90 515.7 285.9)">20</text>
<text x="518.3" y="285.9" transform="rotate(-90 518.3 285.9)">19</text>
<text x="527.7" y="286.8">1uH</text>
<text x="536.8" y="287">100nF</text>
<text x="547.3" y="283.2">RF2</text>
<text x="548.1" y="287.2">470nF</text>
<text x="582.4" y="285.8">F</text>
<text x="81.9" y="288.7">C1</text>
<text x="81.9" y="291.2">C2</text>
<text x="81.9" y="293.8">C3</text>
<text x="86.2" y="289.8">GND_3</text>
<text x="86.2" y="292.3">GND_4</text>
<text x="113.4" y="289.8">GND_14</text>
<text x="113.4" y="292.3">GND_15</text>
<text x="122.5" y="288.7">H6</text>
<text x="122.5" y="291.2">H7</text>
<text x="122.5" y="293.8">H8</text>
<text x="484" y="291.1">100nF</text>
<text x="504.1" y="293.8" transform="rotate(-90 504.1 293.8)">GND_5</text>
<text x="506.7" y="293.5" transform="rotate(-90 506.7 293.5)">VR_PA</text>
<text x="509.2" y="291.5" transform="rotate(-90 509.2 291.5)">RFO</text>
<text x="511.7" y="293" transform="rotate(-90 511.7 293)">RFI_N</text>
<text x="514.3" y="293" transform="rotate(-90 514.3 293)">RFI_P</text>
<text x="516.8" y="293.8" transform="rotate(-90 516.8 293.8)">GND_4</text>
<text x="519.4" y="291.5" transform="rotate(-90 519.4 291.5)">NSS</text>
<text x="72" y="297.4">+1V5</text>
<text x="74.5" y="294.9">MOSI</text>
<text x="81.9" y="296.3">C4</text>
<text x="81.9" y="298.8">C5</text>
<text x="86.2" y="294.8">SPI_DO</text>
<text x="86.2" y="297.4">VDDIO__R1</text>
<text x="86.2" y="299.9">UART2__TX</text>
<text x="108.5" y="299.9">UART0__TX_2</text>
<text x="112.7" y="294.8">VCC_PLL</text>
<text x="113.5" y="297.4">XTAL_IN</text>
<text x="122.5" y="296.3">H9</text>
<text x="122.7" y="298.8">J1</text>
<text x="129.2" y="294.8">+1V1</text>
<text x="495" y="299.6">1</text>
<text x="524.9" y="299.6">18</text>
<text x="533.7" y="295.7">470nF</text>
<text x="72.1" y="305">+1V5</text>
<text x="81.9" y="301.4">C6</text>
<text x="81.9" y="303.9">C7</text>
<text x="86.2" y="302.5">UART0__RTS</text>
<text x="86.2" y="305">VDD_SQI</text>
<text x="113" y="305">MMC_D2</text>
<text x="113.8" y="302.5">GPIO11</text>
<text x="122.7" y="301.4">J2</text>
<text x="122.7" y="303.9">J3</text>
<text x="483.9" y="305.8">CrystalA</text>
<text x="495" y="302.1">2</text>
<text x="495" y="304.7">3</text>
<text x="498.7" y="300.7">VDD_IN</text>
<text x="498.7" y="303.2">GND_1</text>
<text x="498.7" y="305.8">XTA</text>
<text x="518.4" y="305.8">MISO</text>
<text x="518.4" y="303.2">MOSI</text>
<text x="519.2" y="300.7">SCK</text>
<text x="524.9" y="304.7">16</text>
<text x="524.9" y="302.1">17</text>
<text x="530.1" y="305.8">MISO</text>
<text x="530.1" y="303.3">MOSI</text>
<text x="530.1" y="300.8">SPICLK</text>
<text x="71.9" y="307.5">+1V5</text>
<text x="81.9" y="306.5">C8</text>
<text x="81.9" y="309">C9</text>
<text x="81.9" y="311.5">D1</text>
<text x="86.2" y="307.5">VDD__ADC</text>
<text x="86.2" y="310.1">RESERVED</text>
<text x="110.6" y="307.5">MMC__CMD</text>
<text x="113.5" y="310.1">TP_IF_P</text>
<text x="122.7" y="306.5">J4</text>
<text x="122.7" y="309">J5</text>
<text x="122.7" y="311.5">J6</text>
<text x="483.7" y="308.4">CrystalB</text>
<text x="495" y="307.2">4</text>
<text x="495" y="309.8">5</text>
<text x="498.7" y="308.3">XTB</text>
<text x="498.7" y="310.8">GND_2</text>
<text x="515.9" y="308.3">NRESET</text>
<text x="518.1" y="310.8">BUSY</text>
<text x="524.9" y="309.8">14</text>
<text x="524.9" y="307.2">15</text>
<text x="541.5" y="306.3">100n</text>
<text x="81.9" y="314.1">D2</text>
<text x="81.9" y="316.6">D3</text>
<text x="86.2" y="312.6">VOM</text>
<text x="86.2" y="315.2">GND_5</text>
<text x="86.2" y="317.7">TMS</text>
<text x="108.1" y="317.7">ANT__SENSE2</text>
<text x="113.4" y="312.6">GND_16</text>
<text x="113.4" y="315.2">GND_17</text>
<text x="122.7" y="314.1">J7</text>
<text x="122.7" y="316.6">J8</text>
<text x="487.2" y="313.5">DIO3</text>
<text x="495" y="312.3">6</text>
<text x="498.7" y="313.4">DIO3</text>
<text x="518.6" y="313.4">DIO1</text>
<text x="524.9" y="312.3">13</text>
<text x="530.1" y="313.5">DIO1</text>
<text x="81.9" y="319.2">D4</text>
<text x="81.9" y="321.7">D5</text>
<text x="86.2" y="320.2">UART0__DSR</text>
<text x="86.2" y="322.8">UART0__DTR</text>
<text x="108.2" y="322.8">UART0__RX_2</text>
<text x="110.4" y="320.2">VCC_CHAIN</text>
<text x="122.5" y="321.7">K1</text>
<text x="122.7" y="319.2">J9</text>
<text x="129.2" y="320.2">+1V1</text>
<text x="81.9" y="324.2">D6</text>
<text x="81.9" y="326.8">D7</text>
<text x="81.9" y="329.3">D8</text>
<text x="86.2" y="325.3">GND_6</text>
<text x="86.2" y="327.9">ADC_IN2</text>
<text x="110.7" y="325.3">VDDIO__R2</text>
<text x="115" y="327.9">GPIO2</text>
<text x="122.5" y="324.2">K2</text>
<text x="122.5" y="326.8">K3</text>
<text x="122.5" y="329.3">K4</text>
<text x="470.7" y="329.8">470nf</text>
<text x="472.4" y="325.2">15u</text>
<text x="504.1" y="327.3" transform="rotate(-90 504.1 327.3)">VREG</text>
<text x="506.7" y="327.3" transform="rotate(-90 506.7 327.3)">GND_3</text>
<text x="509.2" y="327.3" transform="rotate(-90 509.2 327.3)">DCC_SW</text>
<text x="511.7" y="327.3" transform="rotate(-90 511.7 327.3)">VBAT</text>
<text x="514.3" y="327.3" transform="rotate(-90 514.3 327.3)">VBAT_IO</text>
<text x="516.8" y="327.3" transform="rotate(-90 516.8 327.3)">DIO2</text>
<text x="524.7" y="328.1">IC3</text>
<text x="10.3" y="335.8">G</text>
<text x="71.1" y="335.5">+1V0</text>
<text x="71.2" y="333">CrystalB</text>
<text x="81.9" y="331.9">D9</text>
<text x="81.9" y="334.4">E1</text>
<text x="86.2" y="330.4">GND_7</text>
<text x="86.2" y="332.9">RTC_XTO</text>
<text x="86.2" y="335.5">VDD_ANA</text>
<text x="113" y="330.4">MMC_D1</text>
<text x="113.4" y="332.9">GND_18</text>
<text x="113.4" y="335.5">GND_19</text>
<text x="122.5" y="331.9">K5</text>
<text x="122.5" y="334.4">K6</text>
<text x="503" y="331" transform="rotate(-90 503 331)">7</text>
<text x="505.6" y="331" transform="rotate(-90 505.6 331)">8</text>
<text x="508.1" y="331" transform="rotate(-90 508.1 331)">9</text>
<text x="510.7" y="331.6" transform="rotate(-90 510.7 331.6)">10</text>
<text x="513.2" y="331.6" transform="rotate(-90 513.2 331.6)">11</text>
<text x="515.7" y="331.6" transform="rotate(-90 515.7 331.6)">12</text>
<text x="519.5" y="330.6">SX1268IMLTRT</text>
<text x="582.3" y="335.8">G</text>
<text x="81.9" y="336.9">E2</text>
<text x="81.9" y="339.5">E3</text>
<text x="86.2" y="338">TDO</text>
<text x="86.2" y="340.6">TRSTN</text>
<text x="112.4" y="340.6">GND_LNA</text>
<text x="113.4" y="338">GND_20</text>
<text x="122.5" y="336.9">K7</text>
<text x="122.5" y="339.5">K8</text>
<text x="516.9" y="338.8" transform="rotate(-90 516.9 338.8)">DIO2</text>
<text x="72.6" y="345.6">+1V1</text>
<text x="81.9" y="342">E4</text>
<text x="81.9" y="344.6">E5</text>
<text x="81.9" y="347.1">E6</text>
<text x="86.2" y="343.1">UART0__DCD</text>
<text x="86.2" y="345.6">VDDD_1</text>
<text x="108.1" y="343.1">ANT__SENSE1</text>
<text x="113.4" y="345.6">GND_21</text>
<text x="122.5" y="342">K9</text>
<text x="122.6" y="344.6">L1</text>
<text x="122.6" y="347.1">L2</text>
<text x="503.7" y="342.1">15u</text>
<text x="518.9" y="345.1" transform="rotate(-90 518.9 345.1)">100n</text>
<text x="71" y="353.3">LNA_OUT</text>
<text x="81.9" y="349.6">E7</text>
<text x="81.9" y="352.2">E8</text>
<text x="86.2" y="348.2">UART0__RX_1</text>
<text x="86.2" y="350.7">ADC_IN1</text>
<text x="86.2" y="353.3">WAKEUP0</text>
<text x="113" y="350.7">I2C_CLK</text>
<text x="113" y="353.3">MMC_D0</text>
<text x="114.1" y="348.2">I2C_SD</text>
<text x="122.6" y="349.6">L3</text>
<text x="122.6" y="352.2">L4</text>
<text x="71.4" y="355.9">CrystalA</text>
<text x="81.9" y="354.7">E9</text>
<text x="82" y="357.3">F1</text>
<text x="82" y="359.8">F2</text>
<text x="86.2" y="355.8">RTC_XTI</text>
<text x="86.2" y="358.3">GND_8</text>
<text x="113.7" y="355.8">VCC_RF</text>
<text x="114.3" y="358.3">LNA_IN</text>
<text x="122.6" y="354.7">L5</text>
<text x="122.6" y="357.3">L6</text>
<text x="122.6" y="359.8">L7</text>
<text x="127.8" y="358.4">LNA_IN</text>
<text x="129.2" y="355.8">+1V1</text>
<text x="140.6" y="359.4">1.2V</text>
<text x="72.6" y="366">+1V1</text>
<text x="72.6" y="363.4">+1V1</text>
<text x="82" y="362.3">F3</text>
<text x="82" y="364.9">F4</text>
<text x="86.2" y="360.9">TDI</text>
<text x="86.2" y="363.4">VDDD_2</text>
<text x="86.2" y="366">VDDD_3</text>
<text x="113.4" y="366">GND_22</text>
<text x="115.4" y="363.4">VINL2</text>
<text x="116" y="360.9">VOL2</text>
<text x="122.6" y="362.3">L8</text>
<text x="122.6" y="364.9">L9</text>
<text x="129.6" y="363.4">+1V0</text>
<text x="142.1" y="362.4">1u</text>
<text x="146.7" y="360.9">+1V1</text>
<text x="82" y="367.4">F5</text>
<text x="86.2" y="368.5">GND_9</text>
<text x="10.3" y="385.8">H</text>
<text x="582.3" y="385.8">H</text>
<text x="35" y="409.8">1</text>
<text x="85" y="409.8">2</text>
<text x="135" y="409.8">3</text>
<text x="185" y="409.8">4</text>
<text x="235" y="409.8">5</text>
<text x="285" y="409.8">6</text>
<text x="335" y="409.8">7</text>
<text x="385" y="409.8">8</text>
<text x="435" y="409.8">9</text>
<text x="485" y="409.8">10</text>
<text x="535" y="409.8">11</text>
</g>
<g font-size="1.4">
<text x="510.9" y="33.2" transform="rotate(-90 510.9 33.2)">2</text>
<text x="510.9" y="42.1" transform="rotate(-90 510.9 42.1)">6</text>
<text x="357.6" y="197.3">2</text>
<text x="332.2" y="199.8">3</text>
<text x="332.2" y="202.4">4</text>
<text x="336.3" y="200.8">CC1</text>
<text x="336.3" y="203.3">SBU2</text>
<text x="350.5" y="198.3">VBUS</text>
<text x="332.2" y="204.9">5</text>
<text x="332.2" y="207.5">7</text>
<text x="336.3" y="205.9">D-</text>
<text x="336.3" y="208.4">D+</text>
<text x="331.7" y="210">10</text>
<text x="332.2" y="212.5">9</text>
<text x="336.3" y="211">SBU1</text>
<text x="336.3" y="213.5">CC2</text>
<text x="349.2" y="213.5">SHIELD</text>
<text x="357.1" y="215.1">12</text>
<text x="357.1" y="212.5">S1</text>
<text x="357.6" y="215.1">1</text>
<text x="358.1" y="212.5">2</text>
<text x="351.4" y="216">GND</text>
</g>
<g font-size=".7">
<text x="513.5" y="32.3" transform="rotate(-90 513.5 32.3)">7</text>
<text x="514.1" y="34.3" transform="rotate(-90 514.1 34.3)">EP</text>
<text x="506.6" y="36.8">RFOUT</text>
<text x="511.6" y="38.5" transform="rotate(-90 511.6 38.5)">VCC</text>
<text x="511.6" y="36.1" transform="rotate(-90 511.6 36.1)">GND</text>
<text x="513.9" y="36.8">RFIN</text>
<text x="514.1" y="39.8" transform="rotate(-90 514.1 39.8)">VENABLE</text>
</g>
</svg>
